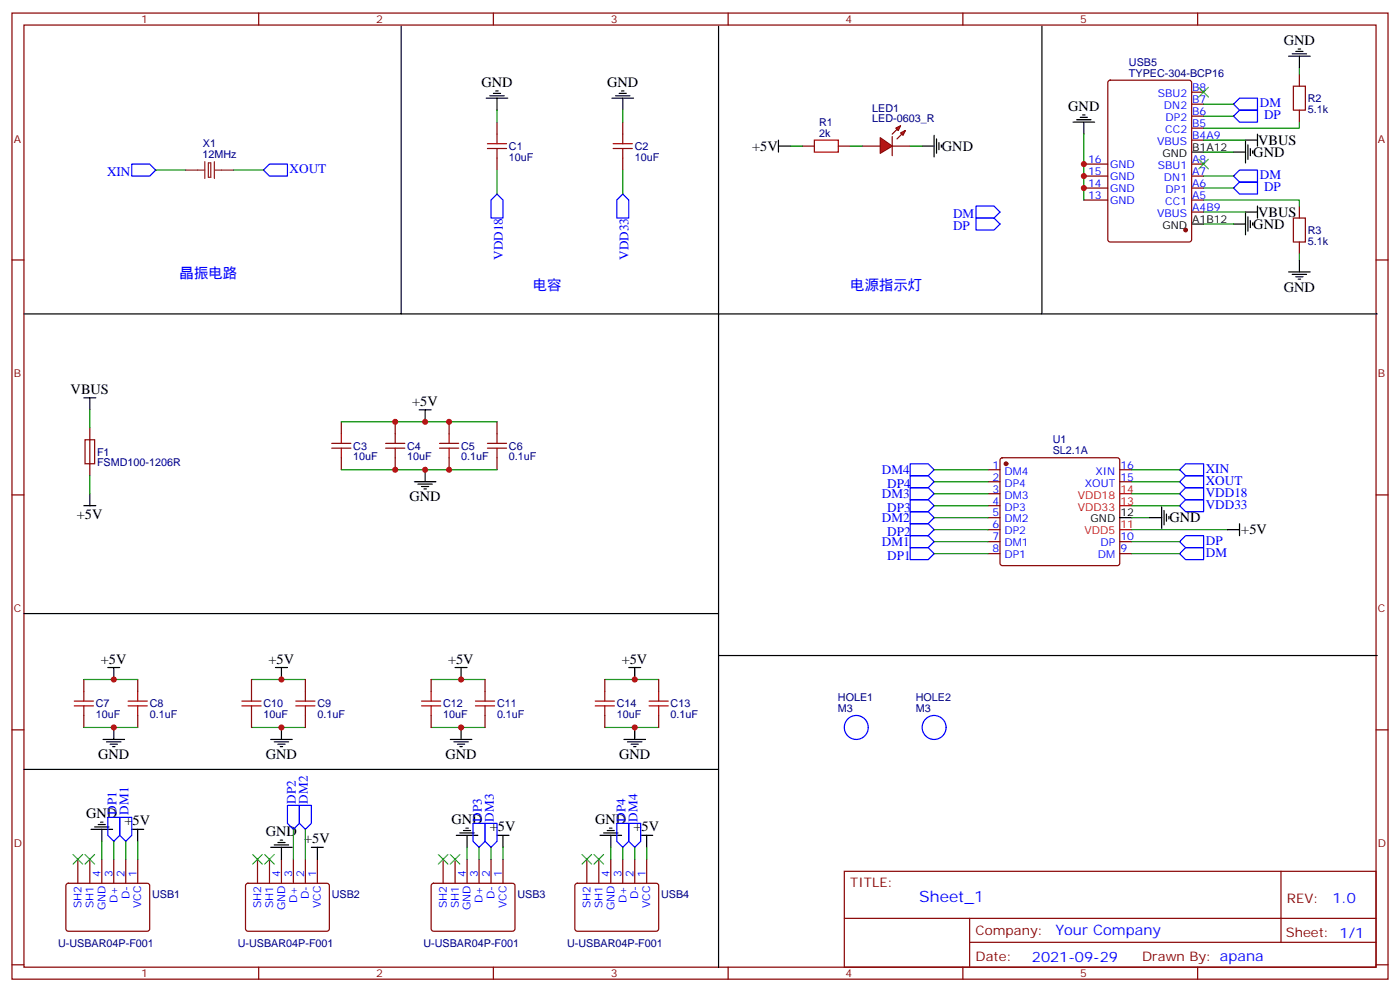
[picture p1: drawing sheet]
<svg xmlns="http://www.w3.org/2000/svg" width="412mm" height="292mm" viewBox="0 0 412 292" stroke-linecap="round" stroke-linejoin="round" font-family="sans-serif">
<g fill="none" stroke="#870000" stroke-width=".35">
<path d="M3.5 3.8h405.4v284.4h-405.4zM7.1 7.4h398.2v277.3h-398.2zM76.2 3.8v3.6M145.3 3.8v3.6M214.5 3.8v3.6M283.6 3.8v3.6M352.8 3.8v3.6M146.4 35.9v3.6M183.4 35.9v3.6M146.4 46.5v3.6M183.4 46.5v3.6M236.4 43h3.5"/>
<path d="M246.9 43h3.6M3.5 76.5h3.6M405.3 76.5h3.6M291 138.3h3.6M294.8 134.9l.5-.2h33.8l.5 .2 .2 .5v30.4l-.2 .5-.5 .2h-33.8l-.5-.3-.2-.4v-30.4zM329.8 138.3h3.6M3.5 145.7h3.6M291 141.8h3.6M291 145.3h3.6M291 148.8h3.6M291 152.4h3.6M291 155.9h3.6"/>
<path d="M291 159.4h3.6M329.8 141.8h3.6M329.8 159.4h3.6M405.3 145.7h3.6M291 162.9h3.6M329.8 162.9h3.6M3.5 214.8h3.6M405.3 214.8h3.6M22.9 252.9v7.1M26.5 252.9v7.1M30 252.9v7.1M33.5 252.9v7.1"/>
<path d="M37 252.9v7.1M40.6 252.9v7.1M75.8 252.9v7.1M79.4 252.9v7.1M82.9 252.9v7.1M86.4 252.9v7.1M90 252.9v7.1M93.5 252.9v7.1M130.5 252.9v7.1M134.1 252.9v7.1M137.6 252.9v7.1M141.1 252.9v7.1"/>
<path d="M144.6 252.9v7.1M148.2 252.9v7.1M172.9 252.9v7.1M176.4 252.9v7.1M179.9 252.9v7.1M183.4 252.9v7.1M187 252.9v7.1M190.5 252.9v7.1M248.7 256.4h156.6v28.3h-156.6zM377.3 256.5v20.8M19.6 260.2l.5-.2h23.6l.4 .7-.1 12.9-.6 .5-23.6-.1-.4-.6v-12.7zM72.6 260.2l.4-.2h23.6l.4 .7-.1 12.9-.6 .5-23.5-.1-.5-.6v-12.7z"/>
<path d="M127.2 260.2l.5-.2h23.6l.4 .7-.1 12.9-.6 .5-23.6-.1-.4-.6v-12.7zM169.6 260.2l.4-.2h23.6l.4 .7v12.9l-.7 .5-23.5-.1-.5-.6v-12.7zM248.7 270.3h156.5M285.6 277.3h119.6M285.6 270.3v14.1M3.5 284h3.6M76.2 284.7v3.5M145.3 284.7v3.5M214.5 284.7v3.5M283.6 284.7v3.5M352.8 284.7v3.5M405.3 284h3.6"/>
</g>
<circle cx="296.3" cy="136.5" r=".53" fill="#870000" stroke="#870000" stroke-width=".35"/>
<path d="M329.8 155.9h3.6M329.8 148.8h3.6M329.8 145.3h3.6" fill="none" stroke="#f00" stroke-width=".35"/>
<g fill="none" stroke="#000" stroke-width=".35">
<path d="M118.2 7.7v84.7h-111.1M211.7 7.7v84.7h-93.5M306.9 7.7v84.7h-95.2M143.2 28.9h6.4M144.3 28.2h4.2M145.3 27.5h2.2M146 26.8h.8M146.4 28.9v3.5M180.3 28.9h6.3M181.3 28.2h4.3M182.4 27.5h2.1M183.1 26.8h.7"/>
<path d="M183.4 28.9v3.5M275.2 39.8v6.4M271.6 43h3.6M275.9 40.9v4.2M276.6 41.9v2.2M277.3 42.7v.7M306.9 92.4h98.8M329.8 152.4h3.6M338.7 152.4h3.5M342.2 149.2v6.3M342.9 150.2v4.3M343.6 151.3v2.1"/>
<path d="M344.3 152v.7"/>
</g>
<g fill="none" stroke="#00f" stroke-width=".35">
<path d="M38.8 48.3h5.3l1.8 1.8-1.8 1.7h-5.3zM77.6 50.1l1.8-1.8h5.3v3.5h-5.3zM146.4 57.1l1.8 1.8v5.3h-3.6v-5.3zM183.4 57.1l1.8 1.8v5.3h-3.5v-5.3zM287.5 60.6h5.3l1.8 1.8-1.8 1.8h-5.3zM287.5 64.2h5.3l1.8 1.7-1.8 1.8h-5.3zM268.1 136.5h5.3l1.8 1.8-1.8 1.7h-5.3zM347.5 138.3l1.7-1.8h5.3v3.5h-5.3zM268.1 140h5.3l1.8 1.8-1.8 1.7h-5.3zM268.1 147.1h5.3l1.8 1.7-1.8 1.8h-5.3zM268.1 154.1h5.3l1.8 1.8-1.8 1.8h-5.3zM268.1 157.7h5.3l1.8 1.7-1.8 1.8h-5.3z"/>
<path d="M268.1 150.6h5.3l1.8 1.8-1.8 1.7h-5.3zM268.1 143.5h5.3l1.8 1.8-1.8 1.8h-5.3zM347.5 145.3l1.7-1.8h5.3v3.6h-5.3zM349.2 140h5.3v3.5h-5.3l-1.7-1.7zM349.2 157.7h5.3v3.5h-5.3l-1.7-1.8zM349.2 147.1h5.3v3.5h-5.3l-1.7-1.8zM268.1 161.2h5.3l1.8 1.7-1.8 1.8h-5.3zM347.5 162.9l1.7-1.7h5.3v3.5h-5.3z"/>
</g>
<g fill="none" stroke="#008700" stroke-width=".35">
<path d="M146.4 32.4v3.5M183.4 32.4v3.5M45.9 50.1h8.8M68.8 50.1h8.8M146.4 50.1v7M183.4 50.1v7M232.8 43h3.6M333.4 138.3h14.1M333.4 141.8h14.1M333.4 145.3h14.1M333.4 152.4h5.3M333.4 155.9h28.2"/>
<path d="M333.4 159.4h14.1M333.4 148.8h14.1M333.4 162.9h14.1"/>
</g>
<path d="M146.4 39.5v2.8M183.4 39.5v2.8M143.6 43.7h5.6M143.6 42.3h5.6M146.4 43.7v2.8M180.6 43.7h5.7M180.6 42.3h5.7M183.4 43.7v2.8M239.9 41.2h7v3.6h-7z" fill="none" stroke="#a10000" stroke-width=".35"/>
<path d="M54.7 50.1h5.6M60.3 47.6v4.9M61.4 47.9h.7v4.3h-.7zM63.1 50.1h5.7M63.1 47.6v4.9" fill="none" stroke="#8c2424" stroke-width=".35"/>
<path d="M21.5 251.5l2.8 2.8M24.3 251.5l-2.8 2.8M25 251.5l2.9 2.8M27.9 251.5l-2.9 2.8" fill="none" stroke="#3c3" stroke-width=".35"/>
<g fill="#f00" stroke="#870000" stroke-width=".35">
<path d="M259.3 40.5l3.5 2.5-3.5 2.1z"/>
<path d="M262.8 40.2v5.6z"/>
</g>
<g fill="#870000" stroke="#870000" stroke-width=".35">
<path d="M262.8 39.5l1.4-1.4z"/>
<path d="M264.2 40.9l1.4-1.4z"/>
</g>
<g fill="#f00" stroke="#870000" stroke-width=".35">
<path d="M263.9 37.7l1.4-.7-.7 1.4z"/>
<path d="M265.3 39.1l1.4-.7-.7 1.4z"/>
</g>
<g fill="none" stroke="#870000" stroke-width=".35">
<path d="M326.6 23.8l.4-.2h23.3l.7 .4v46.5l-.4 .7h-23.6l-.6-.4-.1-46.5zM351 27.1h3.5M351 30.7h3.5M351 34.2h3.5M351 37.7h3.5M382.8 21.8v3.6M382.8 32.4v3.5M254 43h5.3M262.8 43h5.3M319.3 48.3h7M319.3 51.8h7M319.3 55.4h7"/>
<path d="M319.3 58.9h7M351 48.3h3.5M351 51.8h3.5M351 55.4h3.5M351 58.9h3.5M351 41.2h3.5M351 62.4h3.5M382.8 60.6v3.6M382.8 71.2v3.6M26.5 125.9v14.1M100.5 124.1v3.6M100.5 134.7v3.6"/>
<path d="M116.4 124.1v3.6M116.4 134.7v3.6M132.3 124.1v3.6M132.3 134.7v3.6M146.4 124.1v3.6M146.4 134.7v3.6M24.7 200v3.5M40.6 200v3.5M74.1 200v3.5M90 200v3.5M127 200v3.5M142.9 200v3.5"/>
<path d="M178.2 200v3.5M194 200v3.5M24.7 210.6v3.5M40.6 210.6v3.5M74.1 210.6v3.5M90 210.6v3.5M127 210.6v3.5M142.9 210.6v3.5M178.2 210.6v3.5M194 210.6v3.5"/>
</g>
<g fill="none" stroke="#008700" stroke-width=".35">
<path d="M319.3 39.5v19.4M354.5 34.2h8.9M354.5 30.7h8.9M382.8 35.9v1.8h-28.3M382.8 20.1v1.7M250.5 43h3.5M268.1 43h3.5M354.5 58.9h28.3v1.7M354.5 51.8h8.9M354.5 55.4h8.9M354.5 41.2h12.4M354.5 44.8h8.9"/>
<path d="M354.5 62.4h12.4M354.5 65.9h8.9M382.8 74.8v1.7M26.5 120.6v5.3M100.5 138.3h45.9M100.5 124.1h45.9M275.2 138.3h15.8M26.5 140v5.3M275.2 145.3h15.8M275.2 152.4h15.8M275.2 159.4h15.8M275.2 155.9h15.8"/>
<path d="M275.2 148.8h15.8M275.2 141.8h15.8M275.2 162.9h15.8M24.7 200h15.9M74.1 200h15.9M127 200h15.9M178.2 200h15.8M24.7 214.1h15.9M74.1 214.1h15.9M127 214.1h15.9M178.2 214.1h15.8M30 247.6v5.3"/>
<path d="M33.5 247.6v5.3M37 247.6v5.3M40.6 247.6v5.3M86.4 244.1v8.8M90 244.1v8.8M137.6 249.4v3.5M141.1 249.4v3.5M144.6 249.4v3.5M148.2 249.4v3.5M179.9 249.4v3.5M183.4 249.4v3.5M187 249.4v3.5"/>
<path d="M190.5 249.4v3.5"/>
</g>
<g fill="none" stroke="#000" stroke-width=".35">
<path d="M379.6 16.5h6.3M380.6 15.8h4.3M381.7 15.1h2.1M382.4 14.4h.7M382.8 16.5v3.6M316.1 35.9h6.3M317.1 35.2h4.3M318.2 34.5h2.1M318.9 33.8h.7M319.3 35.9v3.6M370.4 39.5v3.5M229.3 43h3.5"/>
<path d="M229.3 41.2v3.6M351 44.8h3.5M363.4 44.8h3.5M366.9 41.2h3.5M366.9 41.6v6.3M367.6 42.7v4.2M368.3 43.7v2.1M369 44.4v.7M351 65.9h3.5M363.4 65.9h3.5M366.9 62.4h3.5M366.9 62.8v6.3"/>
<path d="M367.6 63.8v4.3M368.3 64.9v2.1M369 65.6v.7M370.4 60.6v3.6M382.8 76.5v3.5M211.7 92.4v192.3M379.6 80h6.3M380.6 80.8h4.3M381.7 81.5h2.1M382.4 82.2h.7M24.7 117.1h3.5M26.5 117.1v3.5"/>
<path d="M123.5 120.6h3.5M125.2 120.6v3.5M125.2 138.3v3.5M24.7 148.8h3.5M26.5 145.3v3.5M122.1 141.8h6.3M123.1 142.5h4.3M124.2 143.2h2.1M124.9 143.9h.7M361.6 155.9h3.5M365.1 154.1v3.6M7.1 180.6h204.6"/>
<path d="M31.7 196.5h3.6M33.5 196.5v3.5M81.1 196.5h3.6M82.9 196.5v3.5M134.1 196.5h3.5M135.8 196.5v3.5M185.2 196.5h3.5M187 196.5v3.5M211.7 192.9h194M30.3 217.6h6.4M31.4 218.3h4.2M32.5 219h2.1"/>
<path d="M33.2 219.7h.7M33.5 214.1v3.5M79.7 217.6h6.4M80.8 218.3h4.2M81.8 219h2.2M82.5 219.7h.8M82.9 214.1v3.5M132.6 217.6h6.4M133.7 218.3h4.2M134.8 219h2.1M135.5 219.7h.7M135.8 214.1v3.5"/>
<path d="M183.8 217.6h6.3M184.9 218.3h4.2M185.9 219h2.1M186.6 219.7h.7M187 214.1v3.5M7.1 226.4h204.6M26.8 244.1h6.4M27.9 243.4h4.2M28.9 242.7h2.1M29.6 242h.7M30 244.1v3.5M38.8 244.1h3.5"/>
<path d="M40.6 244.1v3.5M79.7 249.4h6.4M80.8 248.7h4.2M81.8 248h2.2M82.5 247.3h.8M82.9 249.4v3.5M91.7 249.4h3.5M93.5 249.4v3.5M134.4 245.9h6.4M135.5 245.1h4.2M136.5 244.4h2.1M137.2 243.7h.7"/>
<path d="M137.6 245.9v3.5M146.4 245.9h3.5M148.2 245.9v3.5M176.7 245.9h6.4M177.8 245.1h4.2M178.9 244.4h2.1M179.6 243.7h.7M179.9 245.9v3.5M188.7 245.9h3.6M190.5 245.9v3.5"/>
</g>
<g fill="none" stroke="#00f" stroke-width=".35">
<path d="M365.1 28.9h5.3v3.5h-5.3l-1.7-1.7zM365.1 32.4h5.3v3.5h-5.3l-1.7-1.7zM363.4 51.8l1.7-1.7h5.3v3.5h-5.3zM365.1 53.6h5.3v3.5h-5.3l-1.7-1.7zM84.7 237h3.5v5.3l-1.8 1.8-1.7-1.8zM88.2 237h3.5v5.3l-1.7 1.8-1.8-1.8zM31.7 240.6h3.6v5.3l-1.8 1.7-1.8-1.7zM35.3 240.6h3.5v5.3l-1.8 1.7-1.7-1.7zM139.3 242.3h3.6v5.3l-1.8 1.8-1.8-1.8zM142.9 242.3h3.5v5.3l-1.8 1.8-1.7-1.8zM181.7 242.3h3.5v5.3l-1.8 1.8-1.7-1.8zM185.2 242.3h3.5v5.3l-1.7 1.8-1.8-1.8z"/>
<circle cx="252.2" cy="214.1" r="3.5"/>
<circle cx="275.2" cy="214.1" r="3.5"/>
</g>
<g fill="none" stroke="#3c3" stroke-width=".35">
<path d="M353.1 25.7l2.9 2.8M356 25.7l-2.9 2.8M353.1 46.9l2.9 2.8M356 46.9l-2.9 2.8M74.4 251.5l2.9 2.8M77.3 251.5l-2.9 2.8M78 251.5l2.8 2.8M80.8 251.5l-2.8 2.8M129.1 251.5l2.8 2.8M131.9 251.5l-2.8 2.8M132.6 251.5l2.9 2.8M135.5 251.5l-2.9 2.8"/>
<path d="M171.4 251.5l2.9 2.8M174.3 251.5l-2.9 2.8M175 251.5l2.8 2.8M177.8 251.5l-2.8 2.8"/>
</g>
<g fill="none" stroke="#a10000" stroke-width=".35">
<path d="M381 25.4h3.5v7h-3.5zM381 64.2h3.5v7h-3.5zM25 129.4h2.9v7.1h-2.9zM97.7 130.5h5.7M97.7 131.9h5.7M100.5 127.7v2.8M100.5 131.9v2.8M113.6 130.5h5.6M113.6 131.9h5.6M116.4 127.7v2.8M116.4 131.9v2.8M129.5 130.5h5.6"/>
<path d="M129.5 131.9h5.6M132.3 127.7v2.8M132.3 131.9v2.8M143.6 130.5h5.6M143.6 131.9h5.6M146.4 127.7v2.8M146.4 131.9v2.8M21.9 206.3h5.6M21.9 207.8h5.6M24.7 203.5v2.8M24.7 207.8v2.8M37.7 206.3h5.7"/>
<path d="M37.7 207.8h5.7M40.6 203.5v2.8M40.6 207.8v2.8M71.3 206.3h5.6M71.3 207.8h5.6M74.1 203.5v2.8M74.1 207.8v2.8M87.1 206.3h5.7M87.1 207.8h5.7M90 203.5v2.8M90 207.8v2.8M124.2 206.3h5.6"/>
<path d="M124.2 207.8h5.6M127 203.5v2.8M127 207.8v2.8M140.1 206.3h5.6M140.1 207.8h5.6M142.9 203.5v2.8M142.9 207.8v2.8M175.3 206.3h5.7M175.3 207.8h5.7M178.2 203.5v2.8M178.2 207.8v2.8M191.2 206.3h5.6"/>
<path d="M191.2 207.8h5.6M194 203.5v2.8M194 207.8v2.8"/>
</g>
<circle cx="349.2" cy="67.7" r=".53" fill="#870000" stroke="#870000" stroke-width=".35"/>
<g fill="#c00">
<circle cx="116.4" cy="124.1" r=".88"/>
<circle cx="132.3" cy="124.1" r=".88"/>
<circle cx="116.4" cy="138.3" r=".88"/>
<circle cx="132.3" cy="138.3" r=".88"/>
<circle cx="125.2" cy="138.3" r=".88"/>
<circle cx="125.2" cy="124.1" r=".88"/>
<circle cx="33.5" cy="200" r=".88"/>
<circle cx="33.5" cy="214.1" r=".88"/>
<circle cx="82.9" cy="214.1" r=".88"/>
<circle cx="82.9" cy="200" r=".88"/>
<circle cx="135.8" cy="214.1" r=".88"/>
<circle cx="135.8" cy="200" r=".88"/>
<circle cx="187" cy="214.1" r=".88"/>
<circle cx="187" cy="200" r=".88"/>
<circle cx="319.3" cy="48.3" r=".88"/>
<circle cx="319.3" cy="51.8" r=".88"/>
<circle cx="319.3" cy="55.4" r=".88"/>
</g>
<text font-size="4.6" fill="#00f" x="270.8" y="265.5">Sheet_1</text>
<g font-size="4.2">
<text x="378.2" y="13.3">GND</text>
<text x="141.8" y="25.6">GND</text>
<text x="178.9" y="25.6">GND</text>
<text x="314.7" y="32.8">GND</text>
<text x="221.6" y="44.4">+5V</text>
<text x="277.5" y="44.4">GND</text>
<text x="369.2" y="46.2">GND</text>
<text x="370.6" y="42.7">VBUS</text>
<text x="370.6" y="63.8">VBUS</text>
<text x="369.2" y="67.4">GND</text>
<text x="378.2" y="86">GND</text>
<text x="20.8" y="116">VBUS</text>
<text x="121.4" y="119.6">+5V</text>
<text x="120.6" y="147.4">GND</text>
<text x="22.6" y="152.8">+5V</text>
<text x="344.5" y="153.8">GND</text>
<text x="365.7" y="157.3">+5V</text>
<text x="29.7" y="195.4">+5V</text>
<text x="79.1" y="195.4">+5V</text>
<text x="132" y="195.4">+5V</text>
<text x="183.1" y="195.4">+5V</text>
<text x="28.9" y="223.3">GND</text>
<text x="78.3" y="223.3">GND</text>
<text x="131.2" y="223.3">GND</text>
<text x="182.4" y="223.3">GND</text>
<text x="25.4" y="240.8">GND</text>
<text x="36.7" y="242.9">+5V</text>
<text x="133" y="242.6">GND</text>
<text x="144.3" y="244.7">+5V</text>
<text x="175.3" y="242.6">GND</text>
<text x="186.6" y="244.7">+5V</text>
<text x="78.3" y="246.2">GND</text>
<text x="89.6" y="248.2">+5V</text>
</g>
<g font-size="4.2" fill="#00f">
<text x="52.9" y="81.8">晶振电路</text>
<text x="157" y="85.3">电容</text>
<text x="250.5" y="85.3">电源指示灯</text>
<text x="392.5" y="265.7">1.0</text>
<text x="310.9" y="275.3">Your Company</text>
<text x="304" y="283.1">2021-09-29</text>
</g>
<g font-size="3.9" fill="#00f">
<text x="371.1" y="31.4">DM</text>
<text x="372.4" y="35">DP</text>
<text x="31.5" y="51.7">XIN</text>
<text x="85.3" y="50.9">XOUT</text>
<text x="371.1" y="52.6">DM</text>
<text x="372.4" y="56.1">DP</text>
<text x="280.7" y="64.2">DM</text>
<text x="280.7" y="67.7">DP</text>
<text x="148.1" y="76.5" transform="rotate(-90 148.1 76.5)">VDD18</text>
<text x="185.1" y="76.5" transform="rotate(-90 185.1 76.5)">VDD33</text>
<text x="259.8" y="139.5">DM4</text>
<text x="261.3" y="143.5">DP4</text>
<text x="355.2" y="139.1">XIN</text>
<text x="355.2" y="142.6">XOUT</text>
<text x="259.8" y="146.5">DM3</text>
<text x="355.2" y="146.2">VDD18</text>
<text x="355.2" y="149.7">VDD33</text>
<text x="259.8" y="153.6">DM2</text>
<text x="261.3" y="150.6">DP3</text>
<text x="259.8" y="160.7">DM1</text>
<text x="261.3" y="157.7">DP2</text>
<text x="355.2" y="160.3">DP</text>
<text x="261.3" y="164.7">DP1</text>
<text x="355.2" y="163.8">DM</text>
<text x="34.3" y="239.8" transform="rotate(-90 34.3 239.8)">DP1</text>
<text x="37.8" y="239.8" transform="rotate(-90 37.8 239.8)">DM1</text>
<text x="87.2" y="236.5" transform="rotate(-90 87.2 236.5)">DP2</text>
<text x="90.7" y="236.5" transform="rotate(-90 90.7 236.5)">DM2</text>
<text x="142" y="241.8" transform="rotate(-90 142 241.8)">DP3</text>
<text x="145.5" y="241.8" transform="rotate(-90 145.5 241.8)">DM3</text>
<text x="184.3" y="241.8" transform="rotate(-90 184.3 241.8)">DP4</text>
<text x="187.8" y="241.8" transform="rotate(-90 187.8 241.8)">DM4</text>
</g>
<g font-size="3.9" fill="#800">
<text x="250.5" y="261">TITLE:</text>
<text x="379.1" y="265.7">REV:</text>
<text x="287.4" y="275.2">Company:</text>
<text x="378.7" y="275.8">Sheet: 1/1</text>
<text x="287.4" y="282.9">Date:</text>
<text x="336.4" y="283">Draw</text>
<text x="346.6" y="283">n By: apana</text>
</g>
<g font-size="3.2" fill="#800">
<text x="41.6" y="6.8">1</text>
<text x="110.8" y="6.8">2</text>
<text x="179.9" y="6.8">3</text>
<text x="249.1" y="6.8">4</text>
<text x="318.2" y="6.8">5</text>
<text x="4.1" y="41.9">A</text>
<text x="405.9" y="41.9">A</text>
<text x="4.1" y="111.1">B</text>
<text x="405.9" y="111.1">B</text>
<text x="4.1" y="180.2">C</text>
<text x="405.9" y="180.2">C</text>
<text x="4.1" y="249.4">D</text>
<text x="405.9" y="249.4">D</text>
<text x="41.6" y="287.7">1</text>
<text x="110.8" y="287.7">2</text>
<text x="179.9" y="287.7">3</text>
<text x="249.1" y="287.7">4</text>
<text x="318.2" y="287.7">5</text>
</g>
<g font-size="3.2" fill="#000080">
<text x="332.5" y="22.5">TYPEC-304-BCP16</text>
<text x="332.5" y="19.4">USB5</text>
<text x="256.9" y="35.9">LED-0603_R</text>
<text x="256.9" y="32.8">LED1</text>
<text x="385.2" y="33.2">5.1k</text>
<text x="385.2" y="30">R2</text>
<text x="241.3" y="40.2">2k</text>
<text x="241.3" y="36.9">R1</text>
<text x="59.7" y="46.5">12MHz</text>
<text x="59.8" y="43.3">X1</text>
<text x="149.9" y="47.4">10uF</text>
<text x="149.9" y="44.1">C1</text>
<text x="187" y="47.4">10uF</text>
<text x="187" y="44.1">C2</text>
<text x="385.2" y="68.8">R3</text>
<text x="385.2" y="72">5.1k</text>
<text x="310.1" y="130.5">U1</text>
<text x="28.6" y="137.3">FSMD100-1206R</text>
<text x="28.6" y="134.1">F1</text>
<text x="104.1" y="135.5">10uF</text>
<text x="104.1" y="132.3">C3</text>
<text x="119.9" y="135.5">10uF</text>
<text x="119.9" y="132.3">C4</text>
<text x="135.8" y="135.5">0.1uF</text>
<text x="135.8" y="132.3">C5</text>
<text x="149.9" y="135.5">0.1uF</text>
<text x="149.9" y="132.3">C6</text>
<text x="310.1" y="133.7">SL2.1A</text>
<text x="28.2" y="208.2">C7</text>
<text x="44.1" y="208.2">C8</text>
<text x="77.6" y="208.2">C10</text>
<text x="93.5" y="208.2">C9</text>
<text x="130.5" y="208.2">C12</text>
<text x="146.4" y="208.2">C11</text>
<text x="181.7" y="208.2">C14</text>
<text x="197.6" y="208.2">C13</text>
<text x="246.8" y="209.5">M3</text>
<text x="246.8" y="206.4">HOLE1</text>
<text x="269.8" y="209.5">M3</text>
<text x="269.8" y="206.4">HOLE2</text>
<text x="28.2" y="211.4">10uF</text>
<text x="44.1" y="211.4">0.1uF</text>
<text x="77.6" y="211.4">10uF</text>
<text x="93.5" y="211.4">0.1uF</text>
<text x="130.5" y="211.4">10uF</text>
<text x="146.4" y="211.4">0.1uF</text>
<text x="181.7" y="211.4">10uF</text>
<text x="197.6" y="211.4">0.1uF</text>
<text x="44.8" y="264.3">USB1</text>
<text x="97.7" y="264.2">USB2</text>
<text x="152.4" y="264.2">USB3</text>
<text x="194.7" y="264.2">USB4</text>
<text x="17.1" y="278.7">U-USBAR04P-F001</text>
<text x="70" y="278.7">U-USBAR04P-F001</text>
<text x="124.7" y="278.8">U-USBAR04P-F001</text>
<text x="167" y="278.8">U-USBAR04P-F001</text>
</g>
<g font-size="3.2" fill="#00f">
<text x="341" y="28.5">SBU2</text>
<text x="351.2" y="26.8">B8</text>
<text x="342.9" y="32.1">DN2</text>
<text x="343.3" y="35.6">DP2</text>
<text x="351.2" y="30.3">B7</text>
<text x="351.2" y="33.8">B6</text>
<text x="343.3" y="39.1">CC2</text>
<text x="351.2" y="37.4">B5</text>
<text x="351.2" y="40.9">B4A9</text>
<text x="320.5" y="47.9">16</text>
<text x="340.9" y="42.7">VBUS</text>
<text x="351.2" y="47.9">A8</text>
<text x="320.5" y="51.5">15</text>
<text x="327" y="49.4">GND</text>
<text x="327" y="52.9">GND</text>
<text x="341" y="49.7">SBU1</text>
<text x="342.9" y="53.2">DN1</text>
<text x="351.2" y="51.5">A7</text>
<text x="320.5" y="55">14</text>
<text x="320.5" y="58.5">13</text>
<text x="327" y="56.4">GND</text>
<text x="327" y="59.9">GND</text>
<text x="343.3" y="56.8">DP1</text>
<text x="351.2" y="55">A6</text>
<text x="351.2" y="58.5">A5</text>
<text x="340.9" y="63.8">VBUS</text>
<text x="343.3" y="60.3">CC1</text>
<text x="351.2" y="62.1">A4B9</text>
<text x="292.4" y="137.9">1</text>
<text x="330" y="137.9">16</text>
<text x="292.4" y="141.4">2</text>
<text x="295.9" y="139.7">DM4</text>
<text x="295.9" y="143.2">DP4</text>
<text x="319.6" y="143.2">XOUT</text>
<text x="322.7" y="139.7">XIN</text>
<text x="330" y="141.4">15</text>
<text x="292.4" y="145">3</text>
<text x="292.4" y="148.5">4</text>
<text x="295.9" y="146.7">DM3</text>
<text x="292.4" y="152">5</text>
<text x="292.4" y="155.5">6</text>
<text x="295.9" y="150.2">DP3</text>
<text x="295.9" y="153.8">DM2</text>
<text x="292.4" y="159.1">7</text>
<text x="295.9" y="157.3">DP2</text>
<text x="295.9" y="160.8">DM1</text>
<text x="324.2" y="160.8">DP</text>
<text x="330" y="159.1">10</text>
<text x="292.4" y="162.6">8</text>
<text x="295.9" y="164.4">DP1</text>
<text x="323.4" y="164.4">DM</text>
<text x="330" y="162.6">9</text>
<text x="29.6" y="258.2" transform="rotate(-90 29.6 258.2)">4</text>
<text x="33.2" y="258.2" transform="rotate(-90 33.2 258.2)">3</text>
<text x="36.7" y="258.2" transform="rotate(-90 36.7 258.2)">2</text>
<text x="40.2" y="258.2" transform="rotate(-90 40.2 258.2)">1</text>
<text x="82.5" y="258.2" transform="rotate(-90 82.5 258.2)">4</text>
<text x="86.1" y="258.2" transform="rotate(-90 86.1 258.2)">3</text>
<text x="89.6" y="258.2" transform="rotate(-90 89.6 258.2)">2</text>
<text x="93.1" y="258.2" transform="rotate(-90 93.1 258.2)">1</text>
<text x="137.2" y="258.2" transform="rotate(-90 137.2 258.2)">4</text>
<text x="140.8" y="258.2" transform="rotate(-90 140.8 258.2)">3</text>
<text x="144.3" y="258.2" transform="rotate(-90 144.3 258.2)">2</text>
<text x="147.8" y="258.2" transform="rotate(-90 147.8 258.2)">1</text>
<text x="179.6" y="258.2" transform="rotate(-90 179.6 258.2)">4</text>
<text x="183.1" y="258.2" transform="rotate(-90 183.1 258.2)">3</text>
<text x="186.6" y="258.2" transform="rotate(-90 186.6 258.2)">2</text>
<text x="190.1" y="258.2" transform="rotate(-90 190.1 258.2)">1</text>
<text x="24" y="267.2" transform="rotate(-90 24 267.2)">SH2</text>
<text x="27.5" y="267.2" transform="rotate(-90 27.5 267.2)">SH1</text>
<text x="31" y="267.9" transform="rotate(-90 31 267.9)">GND</text>
<text x="34.6" y="265.7" transform="rotate(-90 34.6 265.7)">D+</text>
<text x="38.1" y="264.6" transform="rotate(-90 38.1 264.6)">D-</text>
<text x="41.6" y="267.3" transform="rotate(-90 41.6 267.3)">VCC</text>
<text x="76.9" y="267.2" transform="rotate(-90 76.9 267.2)">SH2</text>
<text x="80.4" y="267.2" transform="rotate(-90 80.4 267.2)">SH1</text>
<text x="84" y="267.9" transform="rotate(-90 84 267.9)">GND</text>
<text x="87.5" y="265.7" transform="rotate(-90 87.5 265.7)">D+</text>
<text x="91" y="264.6" transform="rotate(-90 91 264.6)">D-</text>
<text x="94.5" y="267.3" transform="rotate(-90 94.5 267.3)">VCC</text>
<text x="131.6" y="267.2" transform="rotate(-90 131.6 267.2)">SH2</text>
<text x="135.1" y="267.2" transform="rotate(-90 135.1 267.2)">SH1</text>
<text x="138.6" y="267.9" transform="rotate(-90 138.6 267.9)">GND</text>
<text x="142.2" y="265.7" transform="rotate(-90 142.2 265.7)">D+</text>
<text x="145.7" y="264.6" transform="rotate(-90 145.7 264.6)">D-</text>
<text x="149.2" y="267.3" transform="rotate(-90 149.2 267.3)">VCC</text>
<text x="173.9" y="267.2" transform="rotate(-90 173.9 267.2)">SH2</text>
<text x="177.4" y="267.2" transform="rotate(-90 177.4 267.2)">SH1</text>
<text x="181" y="267.9" transform="rotate(-90 181 267.9)">GND</text>
<text x="184.5" y="265.7" transform="rotate(-90 184.5 265.7)">D+</text>
<text x="188" y="264.6" transform="rotate(-90 188 264.6)">D-</text>
<text x="191.6" y="267.3" transform="rotate(-90 191.6 267.3)">VCC</text>
</g>
<g font-size="3.2">
<text x="342.4" y="46.2">GND</text>
<text x="351.2" y="44.4">B1A12</text>
<text x="351.2" y="65.6">A1B12</text>
<text x="342.4" y="67.3">GND</text>
<text x="321.3" y="153.8">GND</text>
<text x="330" y="152">12</text>
</g>
<g font-size="3.2" fill="#f00">
<text x="317.5" y="146.7">VDD18</text>
<text x="330" y="148.5">13</text>
<text x="330" y="145">14</text>
<text x="317.5" y="150.2">VDD33</text>
<text x="330" y="155.5">11</text>
<text x="319.5" y="157.3">VDD5</text>
</g>
</svg>
